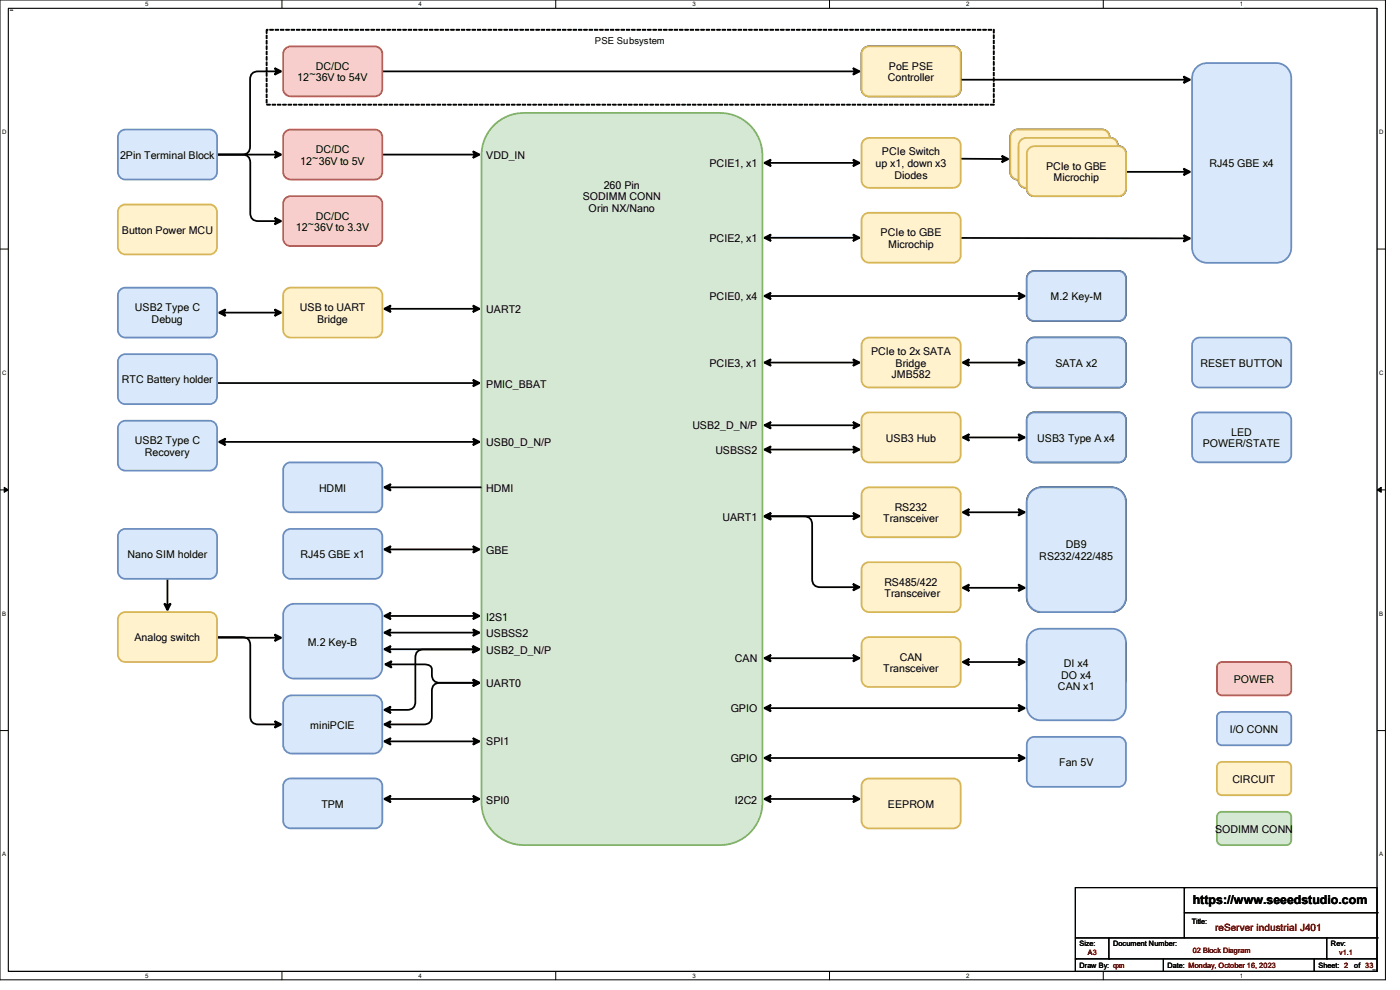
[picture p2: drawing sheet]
<svg xmlns="http://www.w3.org/2000/svg" width="297mm" height="210mm" viewBox="0 0 297 210" stroke-linecap="round" stroke-linejoin="round" font-family="sans-serif">
<path d="M0 0h293.9v207.9h-293.9zM1.8 1.8h290.3v204.3h-290.3z" fill="none" stroke="#000" stroke-width=".21"/>
<g fill="#fff">
<path d="M30.8 .2h.7v1.4h-.7z"/>
<path d="M30.8 206.2h.7v1.4h-.7z"/>
</g>
<path d="M59.8 0v1.8M59.8 206.1v1.8" fill="none" stroke="#000" stroke-width=".21"/>
<g fill="#fff">
<path d="M88.8 .2h.7v1.4h-.7z"/>
<path d="M88.8 206.2h.7v1.4h-.7z"/>
</g>
<path d="M117.9 0v1.8M117.9 206.1v1.8" fill="none" stroke="#000" stroke-width=".21"/>
<g fill="#fff">
<path d="M146.9 .2h.7v1.4h-.7z"/>
<path d="M146.9 206.2h.7v1.4h-.7z"/>
</g>
<path d="M176 0v1.8M176 206.1v1.8" fill="none" stroke="#000" stroke-width=".21"/>
<g fill="#fff">
<path d="M205 .2h.7v1.4h-.7z"/>
<path d="M205 206.2h.7v1.4h-.7z"/>
</g>
<path d="M234.1 0v1.8M234.1 206.1v1.8" fill="none" stroke="#000" stroke-width=".21"/>
<g fill="#fff">
<path d="M263.1 .2h.6v1.4h-.6z"/>
<path d="M263.1 206.2h.6v1.4h-.6z"/>
<path d="M.5 27.3h.9v1.4h-.9z"/>
<path d="M292.6 27.3h.9v1.4h-.9z"/>
<path d="M.5 78.4h.9v1.4h-.9z"/>
<path d="M292.6 78.4h.9v1.4h-.9z"/>
</g>
<path d="M0 52.8h1.8M292.1 52.8h1.8" fill="none" stroke="#000" stroke-width=".21"/>
<g fill="#fff">
<path d="M.5 129.5h.8v1.4h-.8z"/>
<path d="M292.6 129.5h.8v1.4h-.8z"/>
</g>
<path d="M0 103.9h1.8M292.1 103.9h1.8" fill="none" stroke="#000" stroke-width=".21"/>
<path d="M.9 103.4l.9 .5-.9 .5zM292.1 103.9l.9-.5v1z" fill="#000" stroke="#000" stroke-width=".21"/>
<g fill="#fff">
<path d="M.5 180.5h.8v1.4h-.8z"/>
<path d="M292.6 180.5h.8v1.4h-.8z"/>
</g>
<path d="M1.8 1.8h290.3v204.2h-290.3zM2.2 2.2h.5M0 155h1.8M292.1 155h1.8M291.2 205.8h.6" fill="none" stroke="#000" stroke-width=".21"/>
<path d="M56.5 6.3h.2v.8h-.2zM56.5 7.5h.2v.7h-.2zM56.5 8.6h.2v.8h-.2zM56.5 9.7h.2v.8h-.2zM56.5 10.9h.2v.7h-.2zM56.5 12h.2v.8h-.2zM56.5 13.1h.2v.8h-.2zM56.5 14.3h.2v.7h-.2zM56.5 15.4h.2v.8h-.2zM56.5 16.5h.2v.8h-.2zM56.5 17.7h.2v.7h-.2zM56.5 18.8h.2v.8h-.2zM56.5 20h.2v.7h-.2zM56.5 21.1h.2v.7h-.2zM56.6 22.1h.7v.2h-.7zM57.7 22.1h.8v.2h-.8zM58.8 22.1h.8v.2h-.8zM60 22.1h.7v.2h-.7zM61.1 22.1h.8v.2h-.8zM62.2 22.1h.8v.2h-.8zM63.4 22.1h.7v.2h-.7zM64.5 22.1h.7v.2h-.7zM65.6 22.1h.8v.2h-.8zM66.7 22.1h.8v.2h-.8zM67.9 22.1h.7v.2h-.7zM69 22.1h.8v.2h-.8zM70.1 22.1h.8v.2h-.8zM71.3 22.1h.7v.2h-.7zM72.4 22.1h.7v.2h-.7zM73.5 22.1h.8v.2h-.8zM74.7 22.1h.7v.2h-.7zM75.8 22.1h.7v.2h-.7zM76.9 22.1h.8v.2h-.8zM78 22.1h.8v.2h-.8zM79.2 22.1h.7v.2h-.7zM80.3 22.1h.7v.2h-.7zM81.4 22.1h.8v.2h-.8zM82.6 22.1h.7v.2h-.7zM83.7 22.1h.7v.2h-.7zM84.8 22.1h.8v.2h-.8zM85.9 22.1h.8v.2h-.8zM87.1 22.1h.7v.2h-.7zM88.2 22.1h.8v.2h-.8zM89.3 22.1h.8v.2h-.8zM90.5 22.1h.7v.2h-.7zM91.6 22.1h.7v.2h-.7zM92.7 22.1h.8v.2h-.8zM93.8 22.1h.8v.2h-.8zM95 22.1h.7v.2h-.7zM96.1 22.1h.8v.2h-.8zM97.2 22.1h.8v.2h-.8zM98.4 22.1h.7v.2h-.7zM99.5 22.1h.7v.2h-.7zM100.6 22.1h.8v.2h-.8zM101.7 22.1h.8v.2h-.8zM102.9 22.1h.7v.2h-.7zM104 22.1h.8v.2h-.8zM105.1 22.1h.8v.2h-.8zM106.3 22.1h.7v.2h-.7zM107.4 22.1h.7v.2h-.7zM108.5 22.1h.8v.2h-.8zM109.6 22.1h.8v.2h-.8zM110.8 22.1h.7v.2h-.7zM111.9 22.1h.8v.2h-.8zM113 22.1h.8v.2h-.8zM114.2 22.1h.7v.2h-.7zM115.3 22.1h.7v.2h-.7zM116.4 22.1h.8v.2h-.8zM117.5 22.1h.8v.2h-.8zM118.7 22.1h.7v.2h-.7zM119.8 22.1h.8v.2h-.8zM120.9 22.1h.8v.2h-.8zM122.1 22.1h.7v.2h-.7zM123.2 22.1h.7v.2h-.7zM124.3 22.1h.8v.2h-.8zM125.4 22.1h.8v.2h-.8zM126.6 22.1h.7v.2h-.7zM127.7 22.1h.8v.2h-.8zM128.8 22.1h.8v.2h-.8zM130 22.1h.7v.2h-.7zM131.1 22.1h.7v.2h-.7zM132.2 22.1h.8v.2h-.8zM133.4 22.1h.7v.2h-.7zM134.5 22.1h.7v.2h-.7zM135.6 22.1h.8v.2h-.8zM136.7 22.1h.8v.2h-.8zM137.9 22.1h.7v.2h-.7zM139 22.1h.7v.2h-.7zM140.1 22.1h.8v.2h-.8zM141.3 22.1h.7v.2h-.7zM142.4 22.1h.7v.2h-.7zM143.5 22.1h.8v.2h-.8zM144.6 22.1h.8v.2h-.8zM145.8 22.1h.7v.2h-.7zM146.9 22.1h.8v.2h-.8zM148 22.1h.8v.2h-.8zM149.2 22.1h.7v.2h-.7zM150.3 22.1h.7v.2h-.7zM151.4 22.1h.8v.2h-.8zM152.5 22.1h.8v.2h-.8zM153.7 22.1h.7v.2h-.7zM154.8 22.1h.8v.2h-.8zM155.9 22.1h.8v.2h-.8zM157.1 22.1h.7v.2h-.7zM158.2 22.1h.7v.2h-.7zM159.3 22.1h.8v.2h-.8zM160.4 22.1h.8v.2h-.8zM161.6 22.1h.7v.2h-.7zM162.7 22.1h.8v.2h-.8zM163.8 22.1h.8v.2h-.8zM165 22.1h.7v.2h-.7zM166.1 22.1h.7v.2h-.7zM167.2 22.1h.8v.2h-.8zM168.3 22.1h.8v.2h-.8zM169.5 22.1h.7v.2h-.7zM170.6 22.1h.8v.2h-.8zM171.7 22.1h.8v.2h-.8zM172.9 22.1h.7v.2h-.7zM174 22.1h.7v.2h-.7zM175.1 22.1h.8v.2h-.8zM176.2 22.1h.8v.2h-.8zM177.4 22.1h.7v.2h-.7zM178.5 22.1h.8v.2h-.8zM179.6 22.1h.8v.2h-.8zM180.8 22.1h.7v.2h-.7zM181.9 22.1h.7v.2h-.7zM183 22.1h.8v.2h-.8zM184.1 22.1h.8v.2h-.8zM185.3 22.1h.7v.2h-.7zM186.4 22.1h.8v.2h-.8zM187.5 22.1h.8v.2h-.8zM188.7 22.1h.7v.2h-.7zM189.8 22.1h.7v.2h-.7zM190.9 22.1h.8v.2h-.8zM192.1 22.1h.7v.2h-.7zM193.2 22.1h.7v.2h-.7zM194.3 22.1h.8v.2h-.8zM195.4 22.1h.8v.2h-.8zM196.6 22.1h.7v.2h-.7zM197.7 22.1h.7v.2h-.7zM198.8 22.1h.8v.2h-.8zM200 22.1h.7v.2h-.7zM201.1 22.1h.7v.2h-.7zM202.2 22.1h.8v.2h-.8zM203.3 22.1h.8v.2h-.8zM204.5 22.1h.7v.2h-.7zM205.6 22.1h.8v.2h-.8zM206.7 22.1h.8v.2h-.8zM207.9 22.1h.7v.2h-.7zM209 22.1h.7v.2h-.7zM210.1 22.1h.7l-.1 .1h.2v.1h-.8zM210.7 21h.2v.8h-.2zM210.7 19.9h.2v.8h-.2zM210.7 18.8h.2v.7h-.2zM210.7 17.6h.2v.8h-.2zM210.7 16.5h.2v.7h-.2zM210.7 15.3h.2v.8h-.2zM210.7 14.2h.2v.8h-.2zM210.7 13.1h.2v.7h-.2zM210.7 11.9h.2v.8h-.2zM210.7 10.8h.2v.8h-.2zM210.7 9.7h.2v.7h-.2zM210.7 8.5h.2v.8h-.2zM210.7 7.4h.2v.7h-.2zM210.8 6.2h.1v.8h-.2zM209.6 6.2h.8v.2h-.8zM208.5 6.2h.8v.2h-.8zM207.4 6.2h.7v.2h-.7zM206.2 6.2h.8v.2h-.8zM205.1 6.2h.8v.2h-.8zM204 6.2h.7v.2h-.7zM202.9 6.2h.7v.2h-.7zM201.7 6.2h.8v.2h-.8zM200.6 6.2h.7v.2h-.7zM199.5 6.2h.7v.2h-.7zM198.3 6.2h.8v.2h-.8zM197.2 6.2h.8v.2h-.8zM196.1 6.2h.7v.2h-.7zM195 6.2h.7v.2h-.7zM193.8 6.2h.8v.2h-.8zM192.7 6.2h.7v.2h-.7zM191.6 6.2h.7v.2h-.7zM190.4 6.2h.8v.2h-.8zM189.3 6.2h.8v.2h-.8zM188.2 6.2h.7v.2h-.7zM187 6.2h.8v.2h-.8zM185.9 6.2h.8v.2h-.8zM184.8 6.2h.7v.2h-.7zM183.7 6.2h.7v.2h-.7zM182.5 6.2h.8v.2h-.8zM181.4 6.2h.8v.2h-.8zM180.3 6.2h.7v.2h-.7zM179.1 6.2h.8v.2h-.8zM178 6.2h.8v.2h-.8zM176.9 6.2h.7v.2h-.7zM175.8 6.2h.7v.2h-.7zM174.6 6.2h.8v.2h-.8zM173.5 6.2h.8v.2h-.8zM172.4 6.2h.7v.2h-.7zM171.2 6.2h.8v.2h-.8zM170.1 6.2h.8v.2h-.8zM169 6.2h.7v.2h-.7zM167.9 6.2h.7v.2h-.7zM166.7 6.2h.8v.2h-.8zM165.6 6.2h.8v.2h-.8zM164.5 6.2h.7v.2h-.7zM163.3 6.2h.8v.2h-.8zM162.2 6.2h.8v.2h-.8zM161.1 6.2h.7v.2h-.7zM160 6.2h.7v.2h-.7zM158.8 6.2h.8v.2h-.8zM157.7 6.2h.8v.2h-.8zM156.6 6.2h.7v.2h-.7zM155.4 6.2h.8v.2h-.8zM154.3 6.2h.8v.2h-.8zM153.2 6.2h.7v.2h-.7zM152.1 6.2h.7v.2h-.7zM150.9 6.2h.8v.2h-.8zM149.8 6.2h.8v.2h-.8zM148.7 6.2h.7v.2h-.7zM147.5 6.2h.8v.2h-.8zM146.4 6.2h.8v.2h-.8zM145.3 6.2h.7v.2h-.7zM144.2 6.2h.7v.2h-.7zM143 6.2h.8v.2h-.8zM141.9 6.2h.8v.2h-.8zM140.8 6.2h.7v.2h-.7zM139.6 6.2h.8v.2h-.8zM138.5 6.2h.8v.2h-.8zM137.4 6.2h.7v.2h-.7zM136.3 6.2h.7v.2h-.7zM135.1 6.2h.8v.2h-.8zM134 6.2h.7v.2h-.7zM132.9 6.2h.7v.2h-.7zM131.7 6.2h.8v.2h-.8zM130.6 6.2h.8v.2h-.8zM129.5 6.2h.7v.2h-.7zM128.3 6.2h.8v.2h-.8zM127.2 6.2h.8v.2h-.8zM126.1 6.2h.7v.2h-.7zM125 6.2h.7v.2h-.7zM123.8 6.2h.8v.2h-.8zM122.7 6.2h.8v.2h-.8zM121.6 6.2h.7v.2h-.7zM120.4 6.2h.8v.2h-.8zM119.3 6.2h.8v.2h-.8zM118.2 6.2h.7v.2h-.7zM117.1 6.2h.7v.2h-.7zM115.9 6.2h.8v.2h-.8zM114.8 6.2h.8v.2h-.8zM113.7 6.2h.7v.2h-.7zM112.5 6.2h.8v.2h-.8zM111.4 6.2h.8v.2h-.8zM110.3 6.2h.7v.2h-.7zM109.2 6.2h.7v.2h-.7zM108 6.2h.8v.2h-.8zM106.9 6.2h.8v.2h-.8zM105.8 6.2h.7v.2h-.7zM104.6 6.2h.8v.2h-.8zM103.5 6.2h.8v.2h-.8zM102.4 6.2h.7v.2h-.7zM101.3 6.2h.7v.2h-.7zM100.1 6.2h.8v.2h-.8zM99 6.2h.8v.2h-.8zM97.9 6.2h.7v.2h-.7zM96.7 6.2h.8v.2h-.8zM95.6 6.2h.8v.2h-.8zM94.5 6.2h.7v.2h-.7zM93.4 6.2h.7v.2h-.7zM92.2 6.2h.8v.2h-.8zM91.1 6.2h.8v.2h-.8zM90 6.2h.7v.2h-.7zM88.8 6.2h.8v.2h-.8zM87.7 6.2h.8v.2h-.8zM86.6 6.2h.7v.2h-.7zM85.5 6.2h.7v.2h-.7zM84.3 6.2h.8v.2h-.8zM83.2 6.2h.7v.2h-.7zM82.1 6.2h.7v.2h-.7zM80.9 6.2h.8v.2h-.8zM79.8 6.2h.8v.2h-.8zM78.7 6.2h.7v.2h-.7zM77.6 6.2h.7v.2h-.7zM76.4 6.2h.8v.2h-.8zM75.3 6.2h.7v.2h-.7zM74.2 6.2h.7v.2h-.7zM73 6.2h.8v.2h-.8zM71.9 6.2h.8v.2h-.8zM70.8 6.2h.7v.2h-.7zM69.7 6.2h.7v.2h-.7zM68.5 6.2h.8v.2h-.8zM67.4 6.2h.7v.2h-.7zM66.3 6.2h.7v.2h-.7zM65.1 6.2h.8v.2h-.8zM64 6.2h.8v.2h-.8zM62.9 6.2h.7v.2h-.7zM61.7 6.2h.8v.2h-.8zM60.6 6.2h.8v.2h-.8zM59.5 6.2h.7v.2h-.7zM58.4 6.2h.7v.2h-.7zM57.2 6.2h.8v.2h-.8zM56.6 6.2h.3v.2h-.3z" fill="#000" stroke="#000" stroke-width=".21"/>
<path d="M203.8 33.7h9.1M212.5 33l1.4 .7-1.4 .7 .4-.7zM162.1 62.8l1.4-.7-.3 .7 .3 .7zM163.2 62.8h53.2M216 62.1l1.4 .7-1.4 .7 .4-.7z" fill="none" stroke="#000" stroke-width=".38"/>
<g fill="#000">
<path d="M212.5 33l1.4 .7-1.4 .7 .4-.7z" fill-rule="evenodd"/>
<path d="M162.1 62.8l1.4-.7-.3 .7 .3 .7z" fill-rule="evenodd"/>
<path d="M216 62.1l1.4 .7-1.4 .7 .4-.7z" fill-rule="evenodd"/>
</g>
<path d="M218.5 57.8l.9-.3h17.9a1.58 1.58 0 0 1 1.6 1.6v7.4a1.58 1.58 0 0 1-1.6 1.6h-17.9a1.59 1.59 0 0 1-1.6-1.6v-7.4l.1-.5z" fill-rule="evenodd" fill="#7ea6e0"/>
<path d="M218.5 57.8l.9-.3h17.9a1.58 1.58 0 0 1 1.6 1.6v7.4a1.58 1.58 0 0 1-1.6 1.6h-17.9a1.59 1.59 0 0 1-1.6-1.6v-7.4l.1-.5z" fill="none" stroke="#000" stroke-width=".38"/>
<path d="M61 128.6l.9-.4 .5-.1h16.3a2.37 2.37 0 0 1 2.4 2.4v11.1a2.37 2.37 0 0 1-2.4 2.4h-16.3a2.37 2.37 0 0 1-2.3-2.4v-11.1a2.38 2.38 0 0 1 .9-1.9z" fill-rule="evenodd" fill="#dae8fc"/>
<path d="M61 128.6l.9-.4 .5-.1h16.3a2.37 2.37 0 0 1 2.4 2.4v11.1a2.37 2.37 0 0 1-2.4 2.4h-16.3a2.37 2.37 0 0 1-2.3-2.4v-11.1a2.38 2.38 0 0 1 .9-1.9z" fill="none" stroke="#6c8ebf" stroke-width=".38"/>
<path d="M60.6 148l.8-.4 .5-.1h17.4a1.84 1.84 0 0 1 1.8 1.9v8.6a1.85 1.85 0 0 1-1.8 1.9h-17.4a1.85 1.85 0 0 1-1.8-1.9v-8.6v-.5z" fill-rule="evenodd" fill="#dae8fc"/>
<path d="M60.6 148l.8-.4 .5-.1h17.4a1.84 1.84 0 0 1 1.8 1.9v8.6a1.85 1.85 0 0 1-1.8 1.9h-17.4a1.85 1.85 0 0 1-1.8-1.9v-8.6v-.5z" fill="none" stroke="#6c8ebf" stroke-width=".38"/>
<path d="M60.7 112.5l1-.3h17.8a1.58 1.58 0 0 1 1.6 1.6v7.4a1.58 1.58 0 0 1-1.6 1.6h-17.8a1.59 1.59 0 0 1-1.6-1.6v-7.4l.1-.5z" fill-rule="evenodd" fill="#dae8fc"/>
<path d="M60.7 112.5l1-.3h17.8a1.58 1.58 0 0 1 1.6 1.6v7.4a1.58 1.58 0 0 1-1.6 1.6h-17.8a1.59 1.59 0 0 1-1.6-1.6v-7.4l.1-.5z" fill="none" stroke="#6c8ebf" stroke-width=".38"/>
<path d="M253.8 14.3a3.1 3.1 0 0 1 2.3-.9h14.7a3.2 3.2 0 0 1 3.1 3.2v36a3.2 3.2 0 0 1-3.1 3.1h-14.7a3.2 3.2 0 0 1-3.2-3.1v-36a3.2 3.2 0 0 1 .9-2.3z" fill-rule="evenodd" fill="#dae8fc"/>
<path d="M253.8 14.3a3.1 3.1 0 0 1 2.3-.9h14.7a3.2 3.2 0 0 1 3.1 3.2v36a3.2 3.2 0 0 1-3.1 3.1h-14.7a3.2 3.2 0 0 1-3.2-3.1v-36a3.2 3.2 0 0 1 .9-2.3z" fill="none" stroke="#6c8ebf" stroke-width=".38"/>
<path d="M60.7 98.4l1-.3h17.8a1.58 1.58 0 0 1 1.6 1.6v7.4a1.58 1.58 0 0 1-1.6 1.6h-17.8a1.59 1.59 0 0 1-1.6-1.6v-7.4l.1-.5z" fill-rule="evenodd" fill="#dae8fc"/>
<path d="M60.7 98.4l1-.3h17.8a1.58 1.58 0 0 1 1.6 1.6v7.4a1.58 1.58 0 0 1-1.6 1.6h-17.8a1.59 1.59 0 0 1-1.6-1.6v-7.4l.1-.5z" fill="none" stroke="#6c8ebf" stroke-width=".38"/>
<path d="M218.5 87.8l.9-.3h17.9a1.58 1.58 0 0 1 1.6 1.6v7.4a1.58 1.58 0 0 1-1.6 1.6h-17.9a1.59 1.59 0 0 1-1.6-1.6v-7.4l.1-.5z" fill-rule="evenodd" fill="#7ea6e0"/>
<path d="M46.4 93.7l1.4-.7-.3 .7 .3 .7zM47.5 93.7h53.2M100.3 93l1.5 .7-1.5 .7 .4-.7zM218.5 87.8l.9-.3h17.9a1.58 1.58 0 0 1 1.6 1.6v7.4a1.58 1.58 0 0 1-1.6 1.6h-17.9a1.59 1.59 0 0 1-1.6-1.6v-7.4l.1-.5z" fill="none" stroke="#000" stroke-width=".38"/>
<g fill="#000">
<path d="M46.4 93.7l1.4-.7-.3 .7 .3 .7z" fill-rule="evenodd"/>
<path d="M100.3 93l1.5 .7-1.5 .7 .4-.7z" fill-rule="evenodd"/>
</g>
<path d="M25.7 89.6l.9-.3h17.9a1.58 1.58 0 0 1 1.5 1.5v7.5a1.58 1.58 0 0 1-1.5 1.6h-17.9a1.59 1.59 0 0 1-1.6-1.6v-7.5l.1-.5z" fill-rule="evenodd" fill="#dae8fc"/>
<path d="M25.7 89.6l.9-.3h17.9a1.58 1.58 0 0 1 1.5 1.5v7.5a1.58 1.58 0 0 1-1.5 1.6h-17.9a1.59 1.59 0 0 1-1.6-1.6v-7.5l.1-.5z" fill="none" stroke="#6c8ebf" stroke-width=".38"/>
<path d="M46.4 66.3l1.4-.7-.3 .7 .3 .7zM47.5 66.3h11.1M58.3 65.6l1.4 .7-1.4 .7 .3-.7z" fill="none" stroke="#000" stroke-width=".38"/>
<g fill="#000">
<path d="M46.4 66.3l1.4-.7-.3 .7 .3 .7z" fill-rule="evenodd"/>
<path d="M58.3 65.6l1.4 .7-1.4 .7 .3-.7z" fill-rule="evenodd"/>
</g>
<path d="M25.7 61.3l.9-.3h17.9a1.58 1.58 0 0 1 1.5 1.6v7.4a1.58 1.58 0 0 1-1.5 1.6h-17.9a1.59 1.59 0 0 1-1.6-1.6v-7.4l.1-.5z" fill-rule="evenodd" fill="#dae8fc"/>
<path d="M25.7 61.3l.9-.3h17.9a1.58 1.58 0 0 1 1.5 1.6v7.4a1.58 1.58 0 0 1-1.5 1.6h-17.9a1.59 1.59 0 0 1-1.6-1.6v-7.4l.1-.5z" fill="none" stroke="#6c8ebf" stroke-width=".38"/>
<path d="M218.8 104.3a3.1 3.1 0 0 1 2.2-.9h14.7a3.2 3.2 0 0 1 3.2 3.2v20.1a3.2 3.2 0 0 1-3.2 3.1h-14.7a3.2 3.2 0 0 1-3.2-3.1v-20.1a3.2 3.2 0 0 1 1-2.3z" fill-rule="evenodd" fill="#7ea6e0"/>
<path d="M218.8 104.3a3.1 3.1 0 0 1 2.2-.9h14.7a3.2 3.2 0 0 1 3.2 3.2v20.1a3.2 3.2 0 0 1-3.2 3.1h-14.7a3.2 3.2 0 0 1-3.2-3.1v-20.1a3.2 3.2 0 0 1 1-2.3z" fill="none" stroke="#000" stroke-width=".38"/>
<path d="M218.5 135.5l.9-.4h17.9a1.58 1.58 0 0 1 1.6 1.6v7.5a1.58 1.58 0 0 1-1.6 1.5h-17.9a1.59 1.59 0 0 1-1.6-1.5v-7.5l.1-.5z" fill-rule="evenodd" fill="#7ea6e0"/>
<path d="M46 81.3h54.7M100.3 80.5l1.5 .8-1.5 .7 .4-.7zM218.5 135.5l.9-.4h17.9a1.58 1.58 0 0 1 1.6 1.6v7.5a1.58 1.58 0 0 1-1.6 1.5h-17.9a1.59 1.59 0 0 1-1.6-1.5v-7.5l.1-.5z" fill="none" stroke="#000" stroke-width=".38"/>
<path d="M100.3 80.5l1.5 .8-1.5 .7 .4-.7z" fill-rule="evenodd" fill="#000"/>
<path d="M25.7 75.4l.9-.3h17.9a1.58 1.58 0 0 1 1.5 1.6v7.4a1.58 1.58 0 0 1-1.5 1.6h-17.9a1.59 1.59 0 0 1-1.6-1.6v-7.4l.1-.5z" fill-rule="evenodd" fill="#dae8fc"/>
<path d="M25.7 75.4l.9-.3h17.9a1.58 1.58 0 0 1 1.5 1.6v7.4a1.58 1.58 0 0 1-1.5 1.6h-17.9a1.59 1.59 0 0 1-1.6-1.6v-7.4l.1-.5z" fill="none" stroke="#6c8ebf" stroke-width=".38"/>
<path d="M34.8 128.1l.7 .3 .7-.3-.7 1.4zM35.5 122.8v5.6" fill="none" stroke="#000" stroke-width=".38"/>
<path d="M34.8 128.1l.7 .3 .7-.3-.7 1.4z" fill-rule="evenodd" fill="#000"/>
<path d="M25.7 112.5l.9-.3h17.9a1.58 1.58 0 0 1 1.5 1.6v7.4a1.58 1.58 0 0 1-1.5 1.6h-17.9a1.59 1.59 0 0 1-1.6-1.6v-7.4l.1-.5z" fill-rule="evenodd" fill="#dae8fc"/>
<path d="M25.7 112.5l.9-.3h17.9a1.58 1.58 0 0 1 1.5 1.6v7.4a1.58 1.58 0 0 1-1.5 1.6h-17.9a1.59 1.59 0 0 1-1.6-1.6v-7.4l.1-.5z" fill="none" stroke="#6c8ebf" stroke-width=".38"/>
<path d="M218.5 71.9l.9-.3h17.9a1.58 1.58 0 0 1 1.6 1.6v7.4a1.58 1.58 0 0 1-1.6 1.6h-17.9a1.59 1.59 0 0 1-1.6-1.6v-7.4l.1-.5z" fill-rule="evenodd" fill="#7ea6e0"/>
<path d="M81.5 65.5l1.4-.7-.4 .7 .4 .7zM82.5 65.5h18.2M100.3 64.8l1.5 .7-1.5 .7 .4-.7zM204.2 76.9l1.4-.7-.3 .7 .3 .7zM205.3 76.9h11.1M216 76.2l1.4 .7-1.4 .7 .4-.7zM218.5 71.9l.9-.3h17.9a1.58 1.58 0 0 1 1.6 1.6v7.4a1.58 1.58 0 0 1-1.6 1.6h-17.9a1.59 1.59 0 0 1-1.6-1.6v-7.4l.1-.5zM204.2 92.8l1.4-.7-.3 .7 .3 .7zM205.3 92.8h11.1M216 92.1l1.4 .7-1.4 .7 .4-.7z" fill="none" stroke="#000" stroke-width=".38"/>
<g fill="#000">
<path d="M81.5 65.5l1.4-.7-.4 .7 .4 .7z" fill-rule="evenodd"/>
<path d="M100.3 64.8l1.5 .7-1.5 .7 .4-.7z" fill-rule="evenodd"/>
<path d="M204.2 76.9l1.4-.7-.3 .7 .3 .7z" fill-rule="evenodd"/>
<path d="M216 76.2l1.4 .7-1.4 .7 .4-.7z" fill-rule="evenodd"/>
<path d="M204.2 92.8l1.4-.7-.3 .7 .3 .7z" fill-rule="evenodd"/>
<path d="M216 92.1l1.4 .7-1.4 .7 .4-.7z" fill-rule="evenodd"/>
</g>
<path d="M60.7 61.3l1-.3h17.8a1.58 1.58 0 0 1 1.6 1.6v7.4a1.58 1.58 0 0 1-1.6 1.6h-17.8a1.59 1.59 0 0 1-1.6-1.6v-7.4l.1-.5z" fill-rule="evenodd" fill="#fff2cc"/>
<path d="M60.7 61.3l1-.3h17.8a1.58 1.58 0 0 1 1.6 1.6v7.4a1.58 1.58 0 0 1-1.6 1.6h-17.8a1.59 1.59 0 0 1-1.6-1.6v-7.4l.1-.5z" fill="none" stroke="#d6b656" stroke-width=".38"/>
<path d="M204.2 108.7l1.4-.7-.3 .7 .3 .7zM205.3 108.7h11.1M216 108l1.4 .7-1.4 .7 .4-.7z" fill="none" stroke="#000" stroke-width=".38"/>
<g fill="#000">
<path d="M204.2 108.7l1.4-.7-.3 .7 .3 .7z" fill-rule="evenodd"/>
<path d="M216 108l1.4 .7-1.4 .7 .4-.7z" fill-rule="evenodd"/>
</g>
<path d="M183.4 103.7l1-.3h17.8a1.58 1.58 0 0 1 1.6 1.6v7.4a1.58 1.58 0 0 1-1.6 1.6h-17.8a1.59 1.59 0 0 1-1.6-1.6v-7.4l.1-.5z" fill-rule="evenodd" fill="#fff2cc"/>
<path d="M183.4 103.7l1-.3h17.8a1.58 1.58 0 0 1 1.6 1.6v7.4a1.58 1.58 0 0 1-1.6 1.6h-17.8a1.59 1.59 0 0 1-1.6-1.6v-7.4l.1-.5z" fill="none" stroke="#d6b656" stroke-width=".38"/>
<path d="M204.2 124.7l1.4-.7-.3 .7 .3 .7zM205.3 124.7h11.1M216 124l1.4 .7-1.4 .7 .4-.7z" fill="none" stroke="#000" stroke-width=".38"/>
<g fill="#000">
<path d="M204.2 124.7l1.4-.7-.3 .7 .3 .7z" fill-rule="evenodd"/>
<path d="M216 124l1.4 .7-1.4 .7 .4-.7z" fill-rule="evenodd"/>
</g>
<path d="M183.4 119.6l1-.3h17.8a1.58 1.58 0 0 1 1.6 1.5v7.5a1.58 1.58 0 0 1-1.6 1.5h-17.8a1.59 1.59 0 0 1-1.6-1.5v-7.5l.1-.5z" fill-rule="evenodd" fill="#fff2cc"/>
<path d="M183.4 119.6l1-.3h17.8a1.58 1.58 0 0 1 1.6 1.5v7.5a1.58 1.58 0 0 1-1.6 1.5h-17.8a1.59 1.59 0 0 1-1.6-1.5v-7.5l.1-.5z" fill="none" stroke="#d6b656" stroke-width=".38"/>
<path d="M216 139.7l1.4 .7-1.4 .7 .4-.7zM204.2 140.4l1.4-.7-.3 .7 .3 .7zM205.3 140.4h11.1" fill="none" stroke="#000" stroke-width=".38"/>
<g fill="#000">
<path d="M204.2 140.4l1.4-.7-.3 .7 .3 .7z" fill-rule="evenodd"/>
<path d="M216 139.7l1.4 .7-1.4 .7 .4-.7z" fill-rule="evenodd"/>
</g>
<path d="M183.4 135.5l1-.4h17.8a1.58 1.58 0 0 1 1.6 1.6v7.5a1.58 1.58 0 0 1-1.6 1.5h-17.8a1.59 1.59 0 0 1-1.6-1.5v-7.5l.1-.5z" fill-rule="evenodd" fill="#fff2cc"/>
<path d="M183.4 135.5l1-.4h17.8a1.58 1.58 0 0 1 1.6 1.6v7.5a1.58 1.58 0 0 1-1.6 1.5h-17.8a1.59 1.59 0 0 1-1.6-1.5v-7.5l.1-.5z" fill="none" stroke="#d6b656" stroke-width=".38"/>
<path d="M203.8 16.9h47.6M251.1 16.2l1.4 .7-1.4 .7 .3-.7z" fill="none" stroke="#000" stroke-width=".38"/>
<path d="M251.1 16.2l1.4 .7-1.4 .7 .3-.7z" fill-rule="evenodd" fill="#000"/>
<path d="M183.4 10.2l1-.4h17.8a1.58 1.58 0 0 1 1.6 1.6v7.5a1.58 1.58 0 0 1-1.6 1.5h-17.8a1.59 1.59 0 0 1-1.6-1.5v-7.5l.1-.5z" fill-rule="evenodd" fill="#f0a30a"/>
<path d="M183.4 10.2l1-.4h17.8a1.58 1.58 0 0 1 1.6 1.6v7.5a1.58 1.58 0 0 1-1.6 1.5h-17.8a1.59 1.59 0 0 1-1.6-1.5v-7.5l.1-.5zM81.1 32.8h19.6M100.3 32.1l1.5 .7-1.5 .7 .4-.7z" fill="none" stroke="#000" stroke-width=".38"/>
<path d="M100.3 32.1l1.5 .7-1.5 .7 .4-.7z" fill-rule="evenodd" fill="#000"/>
<path d="M60.7 27.8l1-.3h17.8a1.58 1.58 0 0 1 1.6 1.6v7.4a1.58 1.58 0 0 1-1.6 1.6h-17.8a1.59 1.59 0 0 1-1.6-1.6v-7.4l.1-.5z" fill-rule="evenodd" fill="#f8cecc"/>
<path d="M60.7 27.8l1-.3h17.8a1.58 1.58 0 0 1 1.6 1.6v7.4a1.58 1.58 0 0 1-1.6 1.6h-17.8a1.59 1.59 0 0 1-1.6-1.6v-7.4l.1-.5z" fill="none" stroke="#b85450" stroke-width=".38"/>
<path d="M60.7 41.9l1-.3h17.8a1.58 1.58 0 0 1 1.6 1.6v7.4a1.58 1.58 0 0 1-1.6 1.6h-17.8a1.59 1.59 0 0 1-1.6-1.6v-7.4l.1-.5z" fill-rule="evenodd" fill="#f8cecc"/>
<path d="M60.7 41.9l1-.3h17.8a1.58 1.58 0 0 1 1.6 1.6v7.4a1.58 1.58 0 0 1-1.6 1.6h-17.8a1.59 1.59 0 0 1-1.6-1.6v-7.4l.1-.5z" fill="none" stroke="#b85450" stroke-width=".38"/>
<path d="M81.1 15.1h100.2M181 14.4l1.4 .7-1.4 .8 .3-.8z" fill="none" stroke="#000" stroke-width=".38"/>
<path d="M181 14.4l1.4 .7-1.4 .8 .3-.8z" fill-rule="evenodd" fill="#000"/>
<path d="M60.7 10.2l1-.4h17.8a1.58 1.58 0 0 1 1.6 1.6v7.5a1.58 1.58 0 0 1-1.6 1.5h-17.8a1.59 1.59 0 0 1-1.6-1.5v-7.5l.1-.5z" fill-rule="evenodd" fill="#f8cecc"/>
<path d="M60.7 10.2l1-.4h17.8a1.58 1.58 0 0 1 1.6 1.6v7.5a1.58 1.58 0 0 1-1.6 1.5h-17.8a1.59 1.59 0 0 1-1.6-1.5v-7.5l.1-.5z" fill="none" stroke="#b85450" stroke-width=".38"/>
<path d="M58.3 14.4l1.4 .7-1.4 .8 .3-.8zM58.6 15.1h-3.8a1.56 1.56 0 0 0-1.7 1.8v14.1a1.55 1.55 0 0 1-1.8 1.8h-5.3M46 32.8h5.3a1.55 1.55 0 0 1 1.8 1.8v10.5a1.55 1.55 0 0 0 1.8 1.8h3.7M46 32.8h12.6M58.3 32.1l1.4 .7-1.4 .7 .3-.7zM58.3 46.2l1.4 .7-1.4 .7 .3-.7z" fill="none" stroke="#000" stroke-width=".38"/>
<g fill="#000">
<path d="M58.3 14.4l1.4 .7-1.4 .8 .3-.8z" fill-rule="evenodd"/>
<path d="M58.3 32.1l1.4 .7-1.4 .7 .3-.7z" fill-rule="evenodd"/>
<path d="M58.3 46.2l1.4 .7-1.4 .7 .3-.7z" fill-rule="evenodd"/>
</g>
<path d="M25.7 27.8l.9-.3h17.9a1.58 1.58 0 0 1 1.5 1.6v7.4a1.58 1.58 0 0 1-1.5 1.6h-17.9a1.59 1.59 0 0 1-1.6-1.6v-7.4l.1-.5z" fill-rule="evenodd" fill="#dae8fc"/>
<path d="M25.7 27.8l.9-.3h17.9a1.58 1.58 0 0 1 1.5 1.6v7.4a1.58 1.58 0 0 1-1.5 1.6h-17.9a1.59 1.59 0 0 1-1.6-1.6v-7.4l.1-.5z" fill="none" stroke="#6c8ebf" stroke-width=".38"/>
<path d="M104.8 26.6a8.9 8.9 0 0 1 6.3-2.6h41.7a9 9 0 0 1 8.9 9v137.3a9 9 0 0 1-8.9 9h-41.7a9 9 0 0 1-9-9v-137.3a9 9 0 0 1 2.7-6.4z" fill-rule="evenodd" fill="#d5e8d4"/>
<path d="M104.8 26.6a8.9 8.9 0 0 1 6.3-2.6h41.7a9 9 0 0 1 8.9 9v137.3a9 9 0 0 1-8.9 9h-41.7a9 9 0 0 1-9-9v-137.3a9 9 0 0 1 2.7-6.4z" fill="none" stroke="#82b366" stroke-width=".38"/>
<path d="M25.7 43.7l.9-.3h17.9a1.58 1.58 0 0 1 1.5 1.6v7.4a1.58 1.58 0 0 1-1.5 1.6h-17.9a1.59 1.59 0 0 1-1.6-1.6v-7.4l.1-.5z" fill-rule="evenodd" fill="#fff2cc"/>
<path d="M25.7 43.7l.9-.3h17.9a1.58 1.58 0 0 1 1.5 1.6v7.4a1.58 1.58 0 0 1-1.5 1.6h-17.9a1.59 1.59 0 0 1-1.6-1.6v-7.4l.1-.5z" fill="none" stroke="#d6b656" stroke-width=".38"/>
<path d="M215 27.8l.9-.3h17.9a1.58 1.58 0 0 1 1.6 1.6v7.4a1.58 1.58 0 0 1-1.6 1.6h-17.9a1.59 1.59 0 0 1-1.6-1.6v-7.4l.1-.5z" fill-rule="evenodd" fill="#f0a30a"/>
<path d="M215 27.8l.9-.3h17.9a1.58 1.58 0 0 1 1.6 1.6v7.4a1.58 1.58 0 0 1-1.6 1.6h-17.9a1.59 1.59 0 0 1-1.6-1.6v-7.4l.1-.5z" fill="none" stroke="#000" stroke-width=".38"/>
<path d="M216.7 29.6l1-.3h17.9a1.58 1.58 0 0 1 1.5 1.5v7.5a1.58 1.58 0 0 1-1.5 1.5h-17.9a1.59 1.59 0 0 1-1.6-1.5v-7.5l.1-.5z" fill-rule="evenodd" fill="#f0a30a"/>
<path d="M216.7 29.6l1-.3h17.9a1.58 1.58 0 0 1 1.5 1.5v7.5a1.58 1.58 0 0 1-1.5 1.5h-17.9a1.59 1.59 0 0 1-1.6-1.5v-7.5l.1-.5zM238.9 36.5h12.5M251.1 35.8l1.4 .7-1.4 .7 .3-.7z" fill="none" stroke="#000" stroke-width=".38"/>
<path d="M251.1 35.8l1.4 .7-1.4 .7 .3-.7z" fill-rule="evenodd" fill="#000"/>
<path d="M218.5 31.3l.9-.3h17.9a1.58 1.58 0 0 1 1.6 1.6v7.4a1.58 1.58 0 0 1-1.6 1.6h-17.9a1.59 1.59 0 0 1-1.6-1.6v-7.4l.1-.5z" fill-rule="evenodd" fill="#f0a30a"/>
<g fill="none" stroke="#000" stroke-width=".38">
<path d="M162.1 34.6l1.4-.7-.3 .7 .3 .7zM163.2 34.6h18.1M181 33.9l1.4 .7-1.4 .7 .3-.7zM218.5 31.3l.9-.3h17.9a1.58 1.58 0 0 1 1.6 1.6v7.4a1.58 1.58 0 0 1-1.6 1.6h-17.9a1.59 1.59 0 0 1-1.6-1.6v-7.4l.1-.5zM162.1 50.4l1.4-.7-.3 .7 .3 .7zM163.2 50.4h18.1M181 49.7l1.4 .7-1.4 .7 .3-.7zM203.8 50.5l47.6 .1M251.1 49.9l1.4 .7-1.4 .7 .3-.7zM162.1 76.9l1.4-.7-.3 .7 .3 .7zM163.2 76.9h18.1M181 76.2l1.4 .7-1.4 .7 .3-.7z"/>
<path d="M46 135.1h5.3a1.55 1.55 0 0 1 1.8 1.8v15a1.55 1.55 0 0 0 1.8 1.8h3.7M46 135.3h12.6M58.3 134.6l1.4 .7-1.4 .7 .3-.7zM58.3 153l1.4 .7-1.4 .7 .3-.7z"/>
</g>
<g fill="#000">
<path d="M162.1 34.6l1.4-.7-.3 .7 .3 .7z" fill-rule="evenodd"/>
<path d="M181 33.9l1.4 .7-1.4 .7 .3-.7z" fill-rule="evenodd"/>
<path d="M162.1 50.4l1.4-.7-.3 .7 .3 .7z" fill-rule="evenodd"/>
<path d="M181 49.7l1.4 .7-1.4 .7 .3-.7z" fill-rule="evenodd"/>
<path d="M251.1 49.9l1.4 .7-1.4 .7 .3-.7z" fill-rule="evenodd"/>
<path d="M162.1 76.9l1.4-.7-.3 .7 .3 .7z" fill-rule="evenodd"/>
<path d="M181 76.2l1.4 .7-1.4 .7 .3-.7z" fill-rule="evenodd"/>
<path d="M58.3 134.6l1.4 .7-1.4 .7 .3-.7z" fill-rule="evenodd"/>
<path d="M58.3 153l1.4 .7-1.4 .7 .3-.7z" fill-rule="evenodd"/>
</g>
<path d="M25.7 130.2l.9-.4h17.9a1.58 1.58 0 0 1 1.5 1.6v7.5a1.58 1.58 0 0 1-1.5 1.5h-17.9a1.59 1.59 0 0 1-1.6-1.5v-7.5l.1-.5z" fill-rule="evenodd" fill="#fff2cc"/>
<path d="M25.7 130.2l.9-.4h17.9a1.58 1.58 0 0 1 1.5 1.6v7.5a1.58 1.58 0 0 1-1.5 1.5h-17.9a1.59 1.59 0 0 1-1.6-1.5v-7.5l.1-.5z" fill="none" stroke="#d6b656" stroke-width=".38"/>
<path d="M81.5 103.4l1.4-.7-.4 .7 .4 .7zM81.5 116.6l1.4-.8-.4 .8 .4 .7zM82.5 103.4h19.6M82.5 116.6h18.2M100.3 115.8l1.5 .8-1.5 .7 .4-.7zM81.5 137.7l1.4-.7-.4 .7 .4 .7zM82.5 137.7h18.2M100.2 137.1l1.4 .7-1.4 .7 .4-.7zM100.3 137l1.5 .7-1.5 .7 .4-.7zM100.6 137.8h-10.7a1.55 1.55 0 0 0-1.8 1.7v9.3a1.56 1.56 0 0 1-1.7 1.8h-3.9M81.5 150.6l1.4-.7-.4 .7 .4 .7z" fill="none" stroke="#000" stroke-width=".38"/>
<g fill="#000">
<path d="M81.5 103.4l1.4-.7-.4 .7 .4 .7z" fill-rule="evenodd"/>
<path d="M81.5 116.6l1.4-.8-.4 .8 .4 .7z" fill-rule="evenodd"/>
<path d="M100.3 115.8l1.5 .8-1.5 .7 .4-.7z" fill-rule="evenodd"/>
<path d="M81.5 137.7l1.4-.7-.4 .7 .4 .7z" fill-rule="evenodd"/>
<path d="M100.2 137.1l1.4 .7-1.4 .7 .4-.7z" fill-rule="evenodd"/>
<path d="M100.3 137l1.5 .7-1.5 .7 .4-.7z" fill-rule="evenodd"/>
<path d="M81.5 150.6l1.4-.7-.4 .7 .4 .7z" fill-rule="evenodd"/>
</g>
<path d="M218.5 57.8l.9-.3h17.9a1.58 1.58 0 0 1 1.6 1.6v7.4a1.58 1.58 0 0 1-1.6 1.6h-17.9a1.59 1.59 0 0 1-1.6-1.6v-7.4l.1-.5z" fill-rule="evenodd" fill="#dae8fc"/>
<path d="M218.5 57.8l.9-.3h17.9a1.58 1.58 0 0 1 1.6 1.6v7.4a1.58 1.58 0 0 1-1.6 1.6h-17.9a1.59 1.59 0 0 1-1.6-1.6v-7.4l.1-.5z" fill="none" stroke="#6c8ebf" stroke-width=".38"/>
<path d="M218.5 71.9l.9-.3h17.9a1.58 1.58 0 0 1 1.6 1.6v7.4a1.58 1.58 0 0 1-1.6 1.6h-17.9a1.59 1.59 0 0 1-1.6-1.6v-7.4l.1-.5z" fill-rule="evenodd" fill="#dae8fc"/>
<path d="M218.5 71.9l.9-.3h17.9a1.58 1.58 0 0 1 1.6 1.6v7.4a1.58 1.58 0 0 1-1.6 1.6h-17.9a1.59 1.59 0 0 1-1.6-1.6v-7.4l.1-.5z" fill="none" stroke="#6c8ebf" stroke-width=".38"/>
<path d="M218.5 87.8l.9-.3h17.9a1.58 1.58 0 0 1 1.6 1.6v7.4a1.58 1.58 0 0 1-1.6 1.6h-17.9a1.59 1.59 0 0 1-1.6-1.6v-7.4l.1-.5z" fill-rule="evenodd" fill="#dae8fc"/>
<path d="M218.5 87.8l.9-.3h17.9a1.58 1.58 0 0 1 1.6 1.6v7.4a1.58 1.58 0 0 1-1.6 1.6h-17.9a1.59 1.59 0 0 1-1.6-1.6v-7.4l.1-.5z" fill="none" stroke="#6c8ebf" stroke-width=".38"/>
<path d="M218.8 104.3a3.1 3.1 0 0 1 2.2-.9h14.7a3.2 3.2 0 0 1 3.2 3.2v20.1a3.2 3.2 0 0 1-3.2 3.1h-14.7a3.2 3.2 0 0 1-3.2-3.1v-20.1a3.2 3.2 0 0 1 1-2.3z" fill-rule="evenodd" fill="#dae8fc"/>
<path d="M218.8 104.3a3.1 3.1 0 0 1 2.2-.9h14.7a3.2 3.2 0 0 1 3.2 3.2v20.1a3.2 3.2 0 0 1-3.2 3.1h-14.7a3.2 3.2 0 0 1-3.2-3.1v-20.1a3.2 3.2 0 0 1 1-2.3z" fill="none" stroke="#6c8ebf" stroke-width=".38"/>
<path d="M218.9 134l1.2-.5 .6-.1h15.3a2.9 2.9 0 0 1 2.9 2.9v13.6a2.91 2.91 0 0 1-2.9 2.9h-15.3a2.91 2.91 0 0 1-2.9-2.9v-13.6a2.92 2.92 0 0 1 1.1-2.3z" fill-rule="evenodd" fill="#dae8fc"/>
<path d="M218.9 134l1.2-.5 .6-.1h15.3a2.9 2.9 0 0 1 2.9 2.9v13.6a2.91 2.91 0 0 1-2.9 2.9h-15.3a2.91 2.91 0 0 1-2.9-2.9v-13.6a2.92 2.92 0 0 1 1.1-2.3z" fill="none" stroke="#6c8ebf" stroke-width=".38"/>
<path d="M218.5 156.6l.9-.3h17.9a1.58 1.58 0 0 1 1.6 1.6v7.4a1.58 1.58 0 0 1-1.6 1.6h-17.9a1.59 1.59 0 0 1-1.6-1.6v-7.4l.1-.5z" fill-rule="evenodd" fill="#dae8fc"/>
<path d="M218.5 156.6l.9-.3h17.9a1.58 1.58 0 0 1 1.6 1.6v7.4a1.58 1.58 0 0 1-1.6 1.6h-17.9a1.59 1.59 0 0 1-1.6-1.6v-7.4l.1-.5z" fill="none" stroke="#6c8ebf" stroke-width=".38"/>
<path d="M60.7 165.4l1-.3h17.8a1.58 1.58 0 0 1 1.6 1.6v7.4a1.58 1.58 0 0 1-1.6 1.6h-17.8a1.59 1.59 0 0 1-1.6-1.6v-7.4l.1-.5z" fill-rule="evenodd" fill="#dae8fc"/>
<path d="M60.7 165.4l1-.3h17.8a1.58 1.58 0 0 1 1.6 1.6v7.4a1.58 1.58 0 0 1-1.6 1.6h-17.8a1.59 1.59 0 0 1-1.6-1.6v-7.4l.1-.5z" fill="none" stroke="#6c8ebf" stroke-width=".38"/>
<path d="M215 27.8l.9-.3h17.9a1.58 1.58 0 0 1 1.6 1.6v7.4a1.58 1.58 0 0 1-1.6 1.6h-17.9a1.59 1.59 0 0 1-1.6-1.6v-7.4l.1-.5z" fill-rule="evenodd" fill="#fff2cc"/>
<path d="M215 27.8l.9-.3h17.9a1.58 1.58 0 0 1 1.6 1.6v7.4a1.58 1.58 0 0 1-1.6 1.6h-17.9a1.59 1.59 0 0 1-1.6-1.6v-7.4l.1-.5z" fill="none" stroke="#d6b656" stroke-width=".38"/>
<path d="M216.7 29.6l1-.3h17.9a1.58 1.58 0 0 1 1.5 1.5v7.5a1.58 1.58 0 0 1-1.5 1.5h-17.9a1.59 1.59 0 0 1-1.6-1.5v-7.5l.1-.5z" fill-rule="evenodd" fill="#fff2cc"/>
<path d="M216.7 29.6l1-.3h17.9a1.58 1.58 0 0 1 1.5 1.5v7.5a1.58 1.58 0 0 1-1.5 1.5h-17.9a1.59 1.59 0 0 1-1.6-1.5v-7.5l.1-.5z" fill="none" stroke="#d6b656" stroke-width=".38"/>
<path d="M218.5 31.3l.9-.3h17.9a1.58 1.58 0 0 1 1.6 1.6v7.4a1.58 1.58 0 0 1-1.6 1.6h-17.9a1.59 1.59 0 0 1-1.6-1.6v-7.4l.1-.5z" fill-rule="evenodd" fill="#fff2cc"/>
<path d="M218.5 31.3l.9-.3h17.9a1.58 1.58 0 0 1 1.6 1.6v7.4a1.58 1.58 0 0 1-1.6 1.6h-17.9a1.59 1.59 0 0 1-1.6-1.6v-7.4l.1-.5z" fill="none" stroke="#d6b656" stroke-width=".38"/>
<path d="M183.4 29.6l1-.3h17.8a1.58 1.58 0 0 1 1.6 1.5v7.5a1.58 1.58 0 0 1-1.6 1.5h-17.8a1.59 1.59 0 0 1-1.6-1.5v-7.5l.1-.5z" fill-rule="evenodd" fill="#fff2cc"/>
<path d="M183.4 29.6l1-.3h17.8a1.58 1.58 0 0 1 1.6 1.5v7.5a1.58 1.58 0 0 1-1.6 1.5h-17.8a1.59 1.59 0 0 1-1.6-1.5v-7.5l.1-.5z" fill="none" stroke="#d6b656" stroke-width=".38"/>
<path d="M183.4 10.2l1-.4h17.8a1.58 1.58 0 0 1 1.6 1.6v7.5a1.58 1.58 0 0 1-1.6 1.5h-17.8a1.59 1.59 0 0 1-1.6-1.5v-7.5l.1-.5z" fill-rule="evenodd" fill="#fff2cc"/>
<path d="M183.4 10.2l1-.4h17.8a1.58 1.58 0 0 1 1.6 1.6v7.5a1.58 1.58 0 0 1-1.6 1.5h-17.8a1.59 1.59 0 0 1-1.6-1.5v-7.5l.1-.5z" fill="none" stroke="#d6b656" stroke-width=".38"/>
<path d="M183.4 45.4l1-.3h17.8a1.58 1.58 0 0 1 1.6 1.6v7.4a1.58 1.58 0 0 1-1.6 1.6h-17.8a1.59 1.59 0 0 1-1.6-1.6v-7.4l.1-.5z" fill-rule="evenodd" fill="#fff2cc"/>
<path d="M183.4 45.4l1-.3h17.8a1.58 1.58 0 0 1 1.6 1.6v7.4a1.58 1.58 0 0 1-1.6 1.6h-17.8a1.59 1.59 0 0 1-1.6-1.6v-7.4l.1-.5z" fill="none" stroke="#d6b656" stroke-width=".38"/>
<path d="M183.4 71.9l1-.3h17.8a1.58 1.58 0 0 1 1.6 1.6v7.4a1.58 1.58 0 0 1-1.6 1.6h-17.8a1.59 1.59 0 0 1-1.6-1.6v-7.4l.1-.5z" fill-rule="evenodd" fill="#fff2cc"/>
<path d="M183.4 71.9l1-.3h17.8a1.58 1.58 0 0 1 1.6 1.6v7.4a1.58 1.58 0 0 1-1.6 1.6h-17.8a1.59 1.59 0 0 1-1.6-1.6v-7.4l.1-.5z" fill="none" stroke="#d6b656" stroke-width=".38"/>
<path d="M183.4 87.8l1-.3h17.8a1.58 1.58 0 0 1 1.6 1.6v7.4a1.58 1.58 0 0 1-1.6 1.6h-17.8a1.59 1.59 0 0 1-1.6-1.6v-7.4l.1-.5z" fill-rule="evenodd" fill="#fff2cc"/>
<path d="M183.4 87.8l1-.3h17.8a1.58 1.58 0 0 1 1.6 1.6v7.4a1.58 1.58 0 0 1-1.6 1.6h-17.8a1.59 1.59 0 0 1-1.6-1.6v-7.4l.1-.5z" fill="none" stroke="#d6b656" stroke-width=".38"/>
<g fill="none" stroke="#000" stroke-width=".38">
<path d="M162.1 90.2l1.4-.7-.3 .7 .3 .7zM162.1 95.4l1.4-.7-.3 .7 .3 .7zM163.2 90.2h18.1M163.2 95.4h18.1M181 89.5l1.4 .7-1.4 .7 .3-.7zM181 94.7l1.4 .7-1.4 .7 .3-.7zM162.1 109.5l1.4-.7-.3 .7 .3 .7zM162.1 109.6l1.4-.8-.3 .8 .3 .7zM163.2 109.5h18.1M163.2 109.6h7.3a1.55 1.55 0 0 1 1.8 1.7v11.5a1.56 1.56 0 0 0 1.8 1.8h7.2M181 108.8l1.4 .7-1.4 .7 .3-.7zM81.5 134.2l1.4-.7-.4 .7 .4 .7z"/>
<path d="M81.5 130.7l1.4-.7-.4 .7 .4 .7zM82.5 134.2h18.2M82.5 130.7h18.2M100.3 133.5l1.5 .7-1.5 .7 .4-.7zM100.3 130l1.5 .7-1.5 .7 .4-.7zM162.1 139.6l1.4-.7-.3 .7 .3 .7zM163.2 139.6h18.1M181 123.9l1.4 .7-1.4 .7 .3-.7zM181 138.9l1.4 .7-1.4 .7 .3-.7zM81.5 157.3l1.4-.7-.4 .7 .4 .7zM81.5 153.7l1.4-.7-.4 .7 .4 .7zM81.7 140.9l1.4-.7-.4 .7 .4 .7z"/>
<path d="M82.5 157.3h18.2M82.7 140.9h7.2a1.43 1.43 0 0 1 1.7 1.1 2.48 2.48 0 0 0 .8 2.7l1 .2h7.3h-7.3a1.56 1.56 0 0 0-1.8 1.7v5.3a1.55 1.55 0 0 1-1.7 1.8h-7.4M100.3 156.6l1.5 .7-1.5 .7 .4-.7zM100.3 144.2l1.5 .7-1.5 .7 .4-.7zM162.1 150.2l1.4-.7-.3 .7 .3 .7zM163.2 150.2h53.2M216 149.5l1.4 .7-1.4 .7 .4-.7zM81.5 169.5l1.4-.7-.4 .7 .4 .7zM82.5 169.5h18.2M100.3 168.8l1.5 .7-1.5 .7 .4-.7zM162.1 160.8l1.4-.7-.3 .7 .3 .7zM163.2 160.8h53.2"/>
<path d="M216 160.1l1.4 .7-1.4 .7 .4-.7z"/>
</g>
<g fill="#000">
<path d="M162.1 90.2l1.4-.7-.3 .7 .3 .7z" fill-rule="evenodd"/>
<path d="M162.1 95.4l1.4-.7-.3 .7 .3 .7z" fill-rule="evenodd"/>
<path d="M181 89.5l1.4 .7-1.4 .7 .3-.7z" fill-rule="evenodd"/>
<path d="M181 94.7l1.4 .7-1.4 .7 .3-.7z" fill-rule="evenodd"/>
<path d="M162.1 109.5l1.4-.7-.3 .7 .3 .7z" fill-rule="evenodd"/>
<path d="M162.1 109.6l1.4-.8-.3 .8 .3 .7z" fill-rule="evenodd"/>
<path d="M181 108.8l1.4 .7-1.4 .7 .3-.7z" fill-rule="evenodd"/>
<path d="M81.5 134.2l1.4-.7-.4 .7 .4 .7z" fill-rule="evenodd"/>
<path d="M81.5 130.7l1.4-.7-.4 .7 .4 .7z" fill-rule="evenodd"/>
<path d="M100.3 133.5l1.5 .7-1.5 .7 .4-.7z" fill-rule="evenodd"/>
<path d="M100.3 130l1.5 .7-1.5 .7 .4-.7z" fill-rule="evenodd"/>
<path d="M162.1 139.6l1.4-.7-.3 .7 .3 .7z" fill-rule="evenodd"/>
<path d="M181 123.9l1.4 .7-1.4 .7 .3-.7z" fill-rule="evenodd"/>
<path d="M181 138.9l1.4 .7-1.4 .7 .3-.7z" fill-rule="evenodd"/>
<path d="M81.5 157.3l1.4-.7-.4 .7 .4 .7z" fill-rule="evenodd"/>
<path d="M81.5 153.7l1.4-.7-.4 .7 .4 .7z" fill-rule="evenodd"/>
<path d="M81.7 140.9l1.4-.7-.4 .7 .4 .7z" fill-rule="evenodd"/>
<path d="M100.3 156.6l1.5 .7-1.5 .7 .4-.7z" fill-rule="evenodd"/>
<path d="M100.3 144.2l1.5 .7-1.5 .7 .4-.7z" fill-rule="evenodd"/>
<path d="M100.3 144.2l1.5 .7-1.5 .7 .4-.7z" fill-rule="evenodd"/>
<path d="M162.1 150.2l1.4-.7-.3 .7 .3 .7z" fill-rule="evenodd"/>
<path d="M216 149.5l1.4 .7-1.4 .7 .4-.7z" fill-rule="evenodd"/>
<path d="M81.5 169.5l1.4-.7-.4 .7 .4 .7z" fill-rule="evenodd"/>
<path d="M100.3 168.8l1.5 .7-1.5 .7 .4-.7z" fill-rule="evenodd"/>
<path d="M162.1 160.8l1.4-.7-.3 .7 .3 .7z" fill-rule="evenodd"/>
<path d="M216 160.1l1.4 .7-1.4 .7 .4-.7z" fill-rule="evenodd"/>
</g>
<path d="M183.4 165.4l1-.3h17.8a1.58 1.58 0 0 1 1.6 1.6v7.4a1.58 1.58 0 0 1-1.6 1.6h-17.8a1.59 1.59 0 0 1-1.6-1.6v-7.4l.1-.5z" fill-rule="evenodd" fill="#fff2cc"/>
<path d="M183.4 165.4l1-.3h17.8a1.58 1.58 0 0 1 1.6 1.6v7.4a1.58 1.58 0 0 1-1.6 1.6h-17.8a1.59 1.59 0 0 1-1.6-1.6v-7.4l.1-.5z" fill="none" stroke="#d6b656" stroke-width=".38"/>
<path d="M162.1 169.5l1.4-.7-.3 .7 .3 .7zM163.2 169.5h18.1M181 168.8l1.4 .7-1.4 .7 .3-.7z" fill="none" stroke="#000" stroke-width=".38"/>
<g fill="#000">
<path d="M162.1 169.5l1.4-.7-.3 .7 .3 .7z" fill-rule="evenodd"/>
<path d="M181 168.8l1.4 .7-1.4 .7 .3-.7z" fill-rule="evenodd"/>
</g>
<path d="M258.6 140.6l.6-.2h13.7a1.05 1.05 0 0 1 1 1.1v4.9a1.06 1.06 0 0 1-1 1.1h-13.7a1.06 1.06 0 0 1-1-1.1v-4.9z" fill-rule="evenodd" fill="#f8cecc"/>
<path d="M258.6 140.6l.6-.2h13.7a1.05 1.05 0 0 1 1 1.1v4.9a1.06 1.06 0 0 1-1 1.1h-13.7a1.06 1.06 0 0 1-1-1.1v-4.9z" fill="none" stroke="#b85450" stroke-width=".38"/>
<path d="M258.6 151.2l.6-.2h13.7a1.05 1.05 0 0 1 1 1.1v4.9a1.06 1.06 0 0 1-1 1.1h-13.7a1.06 1.06 0 0 1-1-1.1v-4.9z" fill-rule="evenodd" fill="#dae8fc"/>
<path d="M258.6 151.2l.6-.2h13.7a1.05 1.05 0 0 1 1 1.1v4.9a1.06 1.06 0 0 1-1 1.1h-13.7a1.06 1.06 0 0 1-1-1.1v-4.9z" fill="none" stroke="#6c8ebf" stroke-width=".38"/>
<path d="M258.6 161.8l.6-.2h13.7a1.05 1.05 0 0 1 1 1.1v4.9a1.06 1.06 0 0 1-1 1.1h-13.7a1.06 1.06 0 0 1-1-1.1v-4.9z" fill-rule="evenodd" fill="#fff2cc"/>
<path d="M258.6 161.8l.6-.2h13.7a1.05 1.05 0 0 1 1 1.1v4.9a1.06 1.06 0 0 1-1 1.1h-13.7a1.06 1.06 0 0 1-1-1.1v-4.9z" fill="none" stroke="#d6b656" stroke-width=".38"/>
<path d="M258.6 172.4l.6-.2h13.7a1.05 1.05 0 0 1 1 1.1v4.9a1.06 1.06 0 0 1-1 1.1h-13.7a1.06 1.06 0 0 1-1-1.1v-4.9z" fill-rule="evenodd" fill="#d5e8d4"/>
<path d="M258.6 172.4l.6-.2h13.7a1.05 1.05 0 0 1 1 1.1v4.9a1.06 1.06 0 0 1-1 1.1h-13.7a1.06 1.06 0 0 1-1-1.1v-4.9z" fill="none" stroke="#82b366" stroke-width=".38"/>
<path d="M253.6 71.9l.9-.3h17.9a1.58 1.58 0 0 1 1.5 1.6v7.4a1.58 1.58 0 0 1-1.5 1.6h-17.9a1.59 1.59 0 0 1-1.6-1.6v-7.4l.1-.5z" fill-rule="evenodd" fill="#dae8fc"/>
<path d="M253.6 71.9l.9-.3h17.9a1.58 1.58 0 0 1 1.5 1.6v7.4a1.58 1.58 0 0 1-1.5 1.6h-17.9a1.59 1.59 0 0 1-1.6-1.6v-7.4l.1-.5z" fill="none" stroke="#6c8ebf" stroke-width=".38"/>
<path d="M253.6 87.8l.9-.3h17.9a1.58 1.58 0 0 1 1.5 1.6v7.4a1.58 1.58 0 0 1-1.5 1.6h-17.9a1.59 1.59 0 0 1-1.6-1.6v-7.4l.1-.5z" fill-rule="evenodd" fill="#dae8fc"/>
<path d="M253.6 87.8l.9-.3h17.9a1.58 1.58 0 0 1 1.5 1.6v7.4a1.58 1.58 0 0 1-1.5 1.6h-17.9a1.59 1.59 0 0 1-1.6-1.6v-7.4l.1-.5z" fill="none" stroke="#6c8ebf" stroke-width=".38"/>
<g fill="none" stroke="#000" stroke-width=".21">
<path d="M228.1 188.3h64v17.8h-64zM228.1 199h64M235.2 199v4.4M251.2 188.3h.1M251.2 188.3v10.7M251.2 193.6h40.9M281.5 199v4.4M292.1 199h.1M292.1 193.6h.1M228.1 203.4h.1M228.1 203.4h64M235.2 203.4h.1"/>
<path d="M246.8 206.1h.1M246.8 203.4v2.7M278.8 206.1h.1M278.8 203.4v2.7M281.5 203.4h.1"/>
</g>
<text font-size="2.6" x="253" y="191.8">https://www.seeedstudio.com</text>
<g font-size="2.3">
<text x="63.1" y="17.3">12~36V to 54V</text>
<text x="67" y="14.8">DC/DC</text>
<text x="188.4" y="14.8">Controller</text>
<text x="188.4" y="17.3">Controller</text>
<text x="188.6" y="14.8">PoE PSE</text>
<text x="25.5" y="33.7">2Pin Terminal Block</text>
<text x="63.7" y="34.9">12~36V to 5V</text>
<text x="67" y="32.5">DC/DC</text>
<text x="103.2" y="33.7">VDD_IN</text>
<text x="150.5" y="35.5">PCIE1, x1</text>
<text x="185.7" y="35.5">up x1, down x3</text>
<text x="187.1" y="33">PCIe Switch</text>
<text x="220.1" y="35.5">PCIe to GBE</text>
<text x="256.6" y="35.5">RJ45 GBE x4</text>
<text x="128.1" y="40">260 Pin</text>
<text x="189.7" y="37.9">Diodes</text>
<text x="221.9" y="37.2">PCIe to GBE</text>
<text x="223.5" y="38.4">Microchip</text>
<text x="67" y="46.6">DC/DC</text>
<text x="123.7" y="42.5">SODIMM CONN</text>
<text x="124.9" y="45">Orin NX/Nano</text>
<text x="25.9" y="49.6">Button Power MCU</text>
<text x="62.8" y="49.1">12~36V to 3.3V</text>
<text x="150.5" y="51.4">PCIE2, x1</text>
<text x="186.8" y="50.1">PCIe to GBE</text>
<text x="188.4" y="52.6">Microchip</text>
<text x="28.6" y="66">USB2 Type C</text>
<text x="63.6" y="66">USB to UART</text>
<text x="150.5" y="63.7">PCIE0, x4</text>
<text x="222.9" y="63.7">M.2 Key-M</text>
<text x="32.2" y="68.5">Debug</text>
<text x="67.3" y="68.5">Bridge</text>
<text x="103.2" y="66.3">UART2</text>
<text x="150.5" y="77.8">PCIE3, x1</text>
<text x="184.8" y="75.4">PCIe to 2x SATA</text>
<text x="190" y="77.8">Bridge</text>
<text x="223.9" y="77.8">SATA x2</text>
<text x="254.7" y="77.8">RESET BUTTON</text>
<text x="25.9" y="81.3">RTC Battery holder</text>
<text x="103.2" y="82.2">PMIC_BBAT</text>
<text x="189.1" y="80.3">JMB582</text>
<text x="28.6" y="94.2">USB2 Type C</text>
<text x="103.2" y="94.6">USB0_D_N/P</text>
<text x="146.9" y="91.1">USB2_D_N/P</text>
<text x="188" y="93.7">USB3 Hub</text>
<text x="220" y="93.7">USB3 Type A x4</text>
<text x="255.2" y="94.9">POWER/STATE</text>
<text x="261.2" y="92.5">LED</text>
<text x="30.7" y="96.7">Recovery</text>
<text x="151.8" y="96.4">USBSS2</text>
<text x="67.7" y="104.3">HDMI</text>
<text x="103.2" y="104.3">HDMI</text>
<text x="153.2" y="110.4">UART1</text>
<text x="187.4" y="110.8">Transceiver</text>
<text x="189.8" y="108.3">RS232</text>
<text x="27.1" y="118.4">Nano SIM holder</text>
<text x="63.8" y="118.4">RJ45 GBE x1</text>
<text x="103.2" y="117.5">GBE</text>
<text x="220.5" y="117.5">RS232/422/485</text>
<text x="220.5" y="118.7">RS232/422/485</text>
<text x="226.1" y="115.1">DB9</text>
<text x="226.1" y="116.3">DB9</text>
<text x="187.6" y="124.2">RS485/422</text>
<text x="103.2" y="131.7">I2S1</text>
<text x="187.7" y="126.7">Transceiver</text>
<text x="28.5" y="136.1">Analog switch</text>
<text x="65.3" y="137">M.2 Key-B</text>
<text x="103.2" y="135.2">USBSS2</text>
<text x="103.2" y="138.7">USB2_D_N/P</text>
<text x="155.9" y="140.5">CAN</text>
<text x="187.4" y="142.6">Transceiver</text>
<text x="190.9" y="140.1">CAN</text>
<text x="224.5" y="141.4">CAN x1</text>
<text x="225.1" y="144">DO x4</text>
<text x="225.7" y="141.5">DI x4</text>
<text x="103.2" y="145.8">UART0</text>
<text x="224.5" y="146.5">CAN x1</text>
<text x="261.8" y="144.9">POWER</text>
<text x="65.8" y="154.6">miniPCIE</text>
<text x="155" y="151">GPIO</text>
<text x="260.9" y="155.4">I/O CONN</text>
<text x="103.2" y="158.1">SPI1</text>
<text x="155" y="161.6">GPIO</text>
<text x="224.7" y="162.5">Fan 5V</text>
<text x="261.5" y="166">CIRCUIT</text>
<text x="68.2" y="171.4">TPM</text>
<text x="103.2" y="170.5">SPI0</text>
<text x="155.9" y="170.5">I2C2</text>
<text x="188.4" y="171.4">EEPROM</text>
<text x="257.8" y="176.7">SODIMM CONN</text>
</g>
<text font-size="2.1" fill="#800000" x="257.8" y="197.5">reServer industrial J401</text>
<text font-size="2" x="126.2" y="9.4">PSE Subsystem</text>
<g font-size="1.6">
<text x="252.8" y="196">Title:</text>
<text x="229" y="200.7">Size:</text>
<text x="236.1" y="200.7">Document Number:</text>
<text x="282.4" y="200.7">Rev:</text>
<text x="229" y="205.4">Draw By: qxn</text>
<text x="247.7" y="205.4">Date: Monday, October 16, 2023</text>
<text x="279.7" y="205.4">Sheet: 2</text>
<text x="287.3" y="205.4">of 33</text>
</g>
<g font-size="1.6" fill="#800000">
<text x="230.8" y="202.7">A3</text>
<text x="253" y="202.2">02 Block Diagram</text>
<text x="284.1" y="202.7">v1.1</text>
</g>
<g font-size="1.3">
<text x="30.8" y="1.3">5</text>
<text x="88.8" y="1.3">4</text>
<text x="146.9" y="1.3">3</text>
<text x="205" y="1.3">2</text>
<text x="263.1" y="1.3">1</text>
<text x=".5" y="28.4">D</text>
<text x="292.6" y="28.4">D</text>
<text x=".5" y="79.5">C</text>
<text x="292.6" y="79.5">C</text>
<text x=".5" y="130.6">B</text>
<text x="292.6" y="130.6">B</text>
<text x=".5" y="181.7">A</text>
<text x="292.6" y="181.7">A</text>
<text x="30.8" y="207.4">5</text>
<text x="88.8" y="207.4">4</text>
<text x="146.9" y="207.4">3</text>
<text x="205" y="207.4">2</text>
<text x="263.1" y="207.4">1</text>
</g>
</svg>
